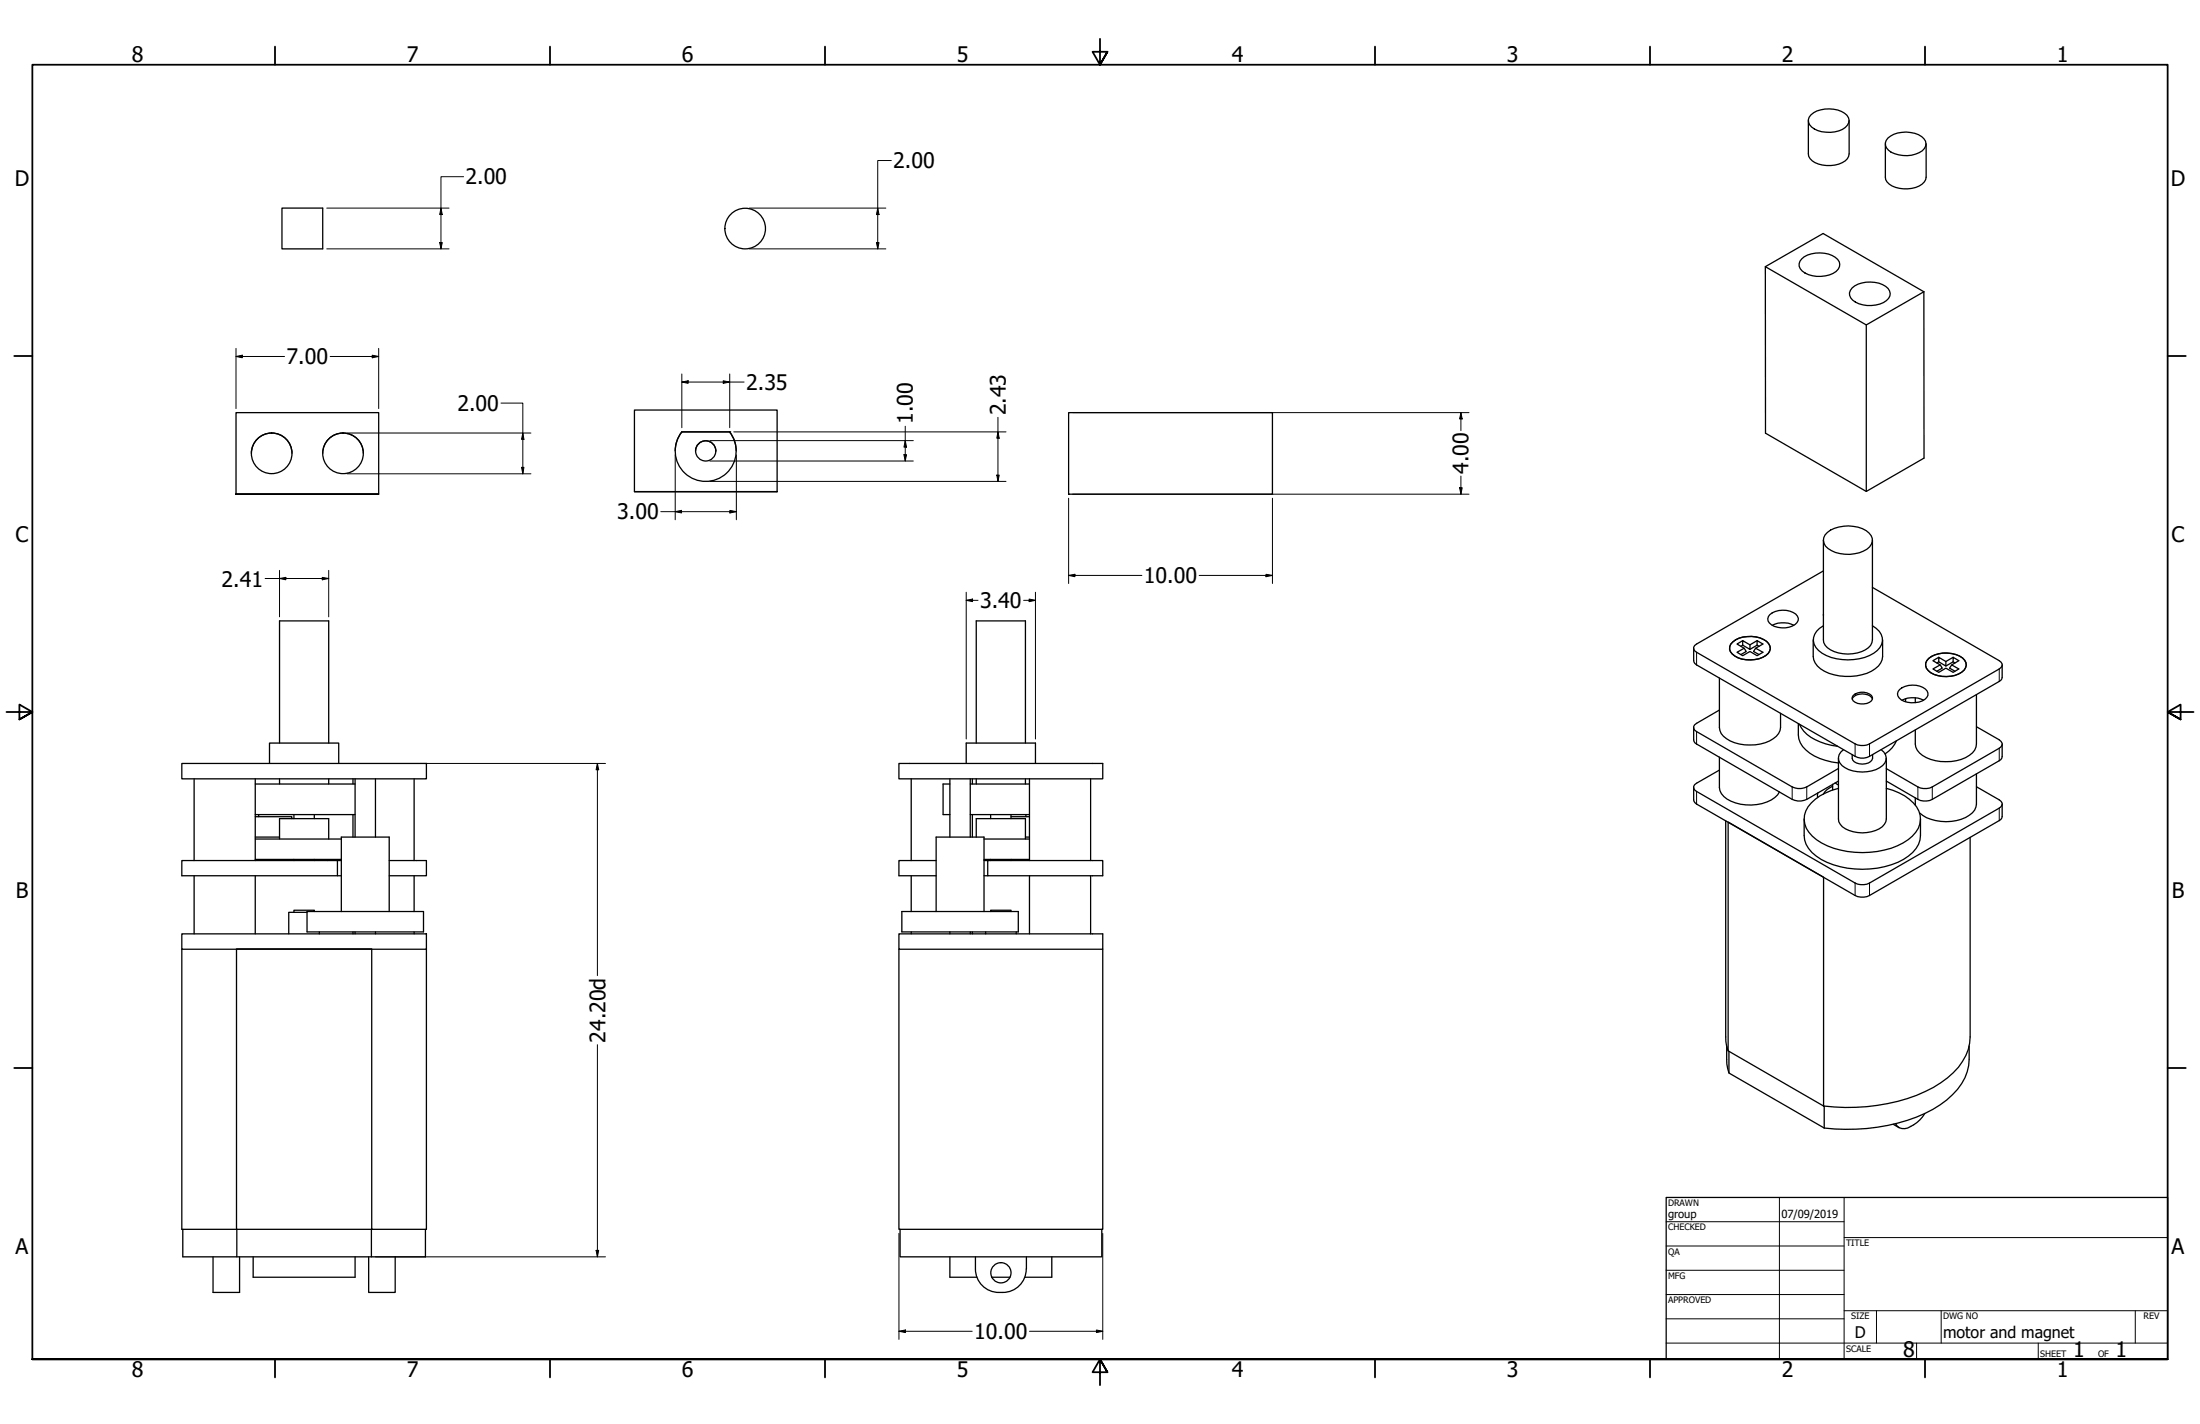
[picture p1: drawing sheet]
<svg xmlns="http://www.w3.org/2000/svg" width="864mm" height="559mm" viewBox="0 0 864 559" stroke-linecap="round" stroke-linejoin="round" font-family="sans-serif">
<!-- layer: Visible (ANSI) -->
<g fill="none" stroke="#000" stroke-width=".51">
<path d="M709.9 47.3v13.1a5.7 5.7 0 0 0 5.5 4.4 11 11 0 0 0 9.8-2.5l.7-1.9v-13.1M710.9 45.1a11.5 11.5 0 0 1 14.1 .2 3.5 3.5 0 0 1-1.8 5.5 12.4 12.4 0 0 1-12.1-1 3.1 3.1 0 0 1-.2-4.7zM740.1 56.5v13a5.7 5.7 0 0 0 5.5 4.4 9.4 9.4 0 0 0 10.3-3.4l.2-14M741.1 54.2a11.3 11.3 0 0 1 14.1 .2 3.4 3.4 0 0 1-1.8 5.5 12.1 12.1 0 0 1-12.1-1 3.1 3.1 0 0 1-.2-4.7zM110.7 81.7h16v16h-16zM693 104.6l22.6-13 39.6 22.9 .1 65.3-22.7 13-39.6-22.8zM693 104.6l39.6 22.9 22.6-13M707.3 101.6a11.4 11.4 0 0 1 14.1 .2 3.4 3.4 0 0 1-1.9 5.5 11.9 11.9 0 0 1-12-.9 3 3 0 0 1-.2-4.8zM727 113a11.5 11.5 0 0 1 14.2 .2 3.1 3.1 0 0 1-.7 4.8 11.8 11.8 0 0 1-13.2-.2 3.1 3.1 0 0 1-.3-4.8zM732.6 127.5v65.3M98.7 177.9a8 8 0 0 1 7.9-8 8 8 0 0 1 8 8M126.7 177.9a8 8 0 0 1 8-8 8 8 0 0 1 7.9 8"/>
<path d="M249 160.9h56.1v32.1l-56.1-.1zM267.6 169.5a12 12 0 0 0 1.3 16.2 12 12 0 0 0 16.3 0 12 12 0 0 0 1.2-16.2 12 12 0 0 1 2.6 7.4M267.6 169.5a12 12 0 0 0-2.6 7.4M267.7 169.5h18.7zM273.1 176.9a4 4 0 0 1 3.9-3.9 4 4 0 0 1 4 3.9M419.5 161.9h80v32h-80zM92.6 193.9v-32h56.1v32h-56.1h56.1M249 192.9l56.1 .1M715.8 212v39.1a6.4 6.4 0 0 0 5.9 5.1 13.1 13.1 0 0 0 12.6-3l.7-2.1v-39.1M717.4 208.9a13.8 13.8 0 0 1 16.3 .3 3.8 3.8 0 0 1-.8 6.3 14 14 0 0 1-16.3-1.2 3.7 3.7 0 0 1 .8-5.4zM715.8 224l-49.8 28.7a1.7 1.7 0 0 0-1.2 1.6 1.7 1.7 0 0 0 1.2 1.7l62.2 35.9a6.3 6.3 0 0 0 5.7 0l50.9-29.4a1.7 1.7 0 0 0 1.2-1.6 1.7 1.7 0 0 0-1.2-1.6l-49.8-28.8M664.8 254.4v4.9l.6 1.1 .6 .5 62.2 35.9a5.8 5.8 0 0 0 5.7 0l50.9-29.4 .6-.4 .5-1.2v-4.9"/>
<path d="M680.2 251.9a11.1 11.1 0 0 1 14 .6 3.5 3.5 0 0 1-2.2 5.4 11.7 11.7 0 0 1-12-1.3 2.95 2.95 0 0 1 .2-4.7zM684.1 251.4l-2.2 1.3 2.8 1.7 .8 1.3-2.1 1.2M684.7 254.4l-2.8 1.6 2.2 1.3 2.8-1.6 2.8 1.6 2.3-1.3-2.8-1.6-.9 1.3 2.2 1.2M686.9 253l-2.8-1.6v1.8l-.7 .4M689.2 254.4l2.8-1.7-2.3-1.3v1.8l-2.8 1.6M689.7 251.4l-2.8 1.6v1.8l-2.8-1.6M689.7 253.2l.8 .4M694.8 241.2a8.3 8.3 0 0 1 10.7 .5 2.31 2.31 0 0 1-.8 3.3 8.7 8.7 0 0 1-10.1-.5 2.24 2.24 0 0 1 .2-3.3zM695.7 245.4a9.6 9.6 0 0 1 8.5 0M711.8 251.1v6.5a8.1 8.1 0 0 0 6.1 6.6 21.3 21.3 0 0 0 18.2-1.8 6.3 6.3 0 0 0 2.9-4.8v-6.5M715.8 245.6a5.8 5.8 0 0 0-2.9 8.5 16.7 16.7 0 0 0 14.7 4.7 14.4 14.4 0 0 0 10.3-4.7 5.3 5.3 0 0 0-1.4-7.5l-1.5-1M757.1 258.4a11.8 11.8 0 0 1 13.3-.2 3.2 3.2 0 0 1-.3 5.6 11.7 11.7 0 0 1-13.2-.7 3.1 3.1 0 0 1 .2-4.7z"/>
<path d="M761 257.9l-2.2 1.4 2.8 1.6 .8 1.3-2.1 1.2M763.8 259.6l-2.8-1.7v1.8l-.7 .5M766.7 257.9l-2.9 1.7v1.8l-2.8-1.7M766.7 259.7l.7 .5M674.9 278.6l-8.9 5.2a1.7 1.7 0 0 0-1.2 1.7 1.7 1.7 0 0 0 1.2 1.6l37.5 21.7a6.5 6.5 0 0 0 5.7 0l12.5-7.2M674.9 266.1v19.3a7.3 7.3 0 0 0 6 6.1 17.7 17.7 0 0 0 16.4-2.6l1.5-2.3 .1-6.7M727.1 274.3a5 5 0 0 1 7.9 0M727.5 272.9a5.2 5.2 0 0 1 7.5 .7 2.29 2.29 0 0 1-2.1 2.4 4.8 4.8 0 0 1-5.8-1.7zM745.7 270.6a8.3 8.3 0 0 1 10.8 .5 2.31 2.31 0 0 1-.9 3.3 8.6 8.6 0 0 1-10.1-.5 2.24 2.24 0 0 1 .2-3.3zM746.6 274.8a9.6 9.6 0 0 1 8.5 0M748.1 274.1l-.1 1.2M751.8 273.8v1.9"/>
<path d="M761.6 260.9l-2.8 1.6 2.2 1.3 2.8-1.6 2.9 1.6 2.2-1.3-2.8-1.6-.8 1.3 2.1 1.2M766.1 260.9l2.8-1.6-2.2-1.4v1.8l-2.9 1.7M775.8 272.6v19.4a7.3 7.3 0 0 1-5.9 6 17.7 17.7 0 0 1-16.4-2.5l-1.5-2.3-.2-6.8M71.4 299.6h96v6h-96zM105.8 299.6v-8h27.2v8M109.7 291.6v-48h19.3v48M352.9 299.6h80v6h-80zM379.3 299.6v-8h27.2v8M383.2 291.6v-48h19.3v48M664.8 285.4v4.9l.6 1.2 38.1 22.2a6.5 6.5 0 0 0 5.7 0l12.5-7.2M674.9 297.1v11.9a7.6 7.6 0 0 0 6.4 6.1 17.9 17.9 0 0 0 15.4-2.1l1.8-2.2M705.9 284a10.5 10.5 0 0 0 3 10.3 22.3 22.3 0 0 0 12.8 5.1"/>
<path d="M706.4 284.2a13.3 13.3 0 0 0 8.1 6.9l2.2 .8 4.6 1M721.7 297.6v23.8a5.1 5.1 0 0 0 4.1 4.5 14.3 14.3 0 0 0 13.1-1.5l1.4-1.9 .2-1.1v-23.8M723.6 294.2a3.9 3.9 0 0 0-1.9 3.7 3.9 3.9 0 0 0 2.5 3.3 14.1 14.1 0 0 0 14.8-.8 3.7 3.7 0 0 0-.6-6.2M727.1 296.2a2.74 2.74 0 0 0 2.7 3.5 4.2 4.2 0 0 0 5.3-2.1v-1.4M744.4 290.8a11.3 11.3 0 0 1-4.4 5M775.8 285.2l9 5.1a1.75 1.75 0 0 1 1.2 1.7 1.75 1.75 0 0 1-1.2 1.6l-26.3 15.2a6.3 6.3 0 0 1-5.6 0l-12.4-7.2M785.9 292v4.9l-.5 1.2-26.9 15.6a6.3 6.3 0 0 1-5.6 0l-12.4-7.2M76.2 305.6v32.1M100.2 305.6v32.1M100.2 319.7h39.2M100.2 307.7h39.2M101.5 319.7v.8"/>
<path d="M109.7 305.6v2.1M115.4 319.7v1.5M123.4 319.7v1.5M129 305.6v2.1M138.6 305.6v2.1M138.6 319.7v8.8M139.4 305.6v22.9M147.4 305.6v22.9M162.6 305.6v32.1M357.7 305.6v32.1M372.9 307.7h-2.7v12h2.7M372.9 305.6v22.9"/>
<path d="M380.9 319.7h23.2M380.9 307.7h23.2M380.9 305.6v22.9M381.7 305.6v2.1M381.7 319.7v8.8M383.2 305.6v2.1M388.9 319.7v1.5M396.9 319.7v1.5M402.5 305.6v2.1M402.7 319.7v.8M404.1 305.6v32.1M428.1 305.6v32.1"/>
<path d="M664.8 309v4.9l.6 1.1 .6 .5 62.2 35.9a6.3 6.3 0 0 0 5.7 0l50.9-29.4 .6-.4 .5-1.2v-4.9M674.9 302.2l-8.9 5.1a1.7 1.7 0 0 0-1.2 1.7 1.7 1.7 0 0 0 1.2 1.6l62.2 35.9a6.3 6.3 0 0 0 5.7 0l50.9-29.4a1.7 1.7 0 0 0 1.2-1.6 1.7 1.7 0 0 0-1.2-1.6l-9-5.2M713.5 311.1v1.9M719.4 308.5a7 7 0 0 0-3.6 3.1M719.4 307.8v2.2M720.4 307.2l1.3 .8M721.7 309.4a18.5 18.5 0 0 0-12.8 8.9 9.2 9.2 0 0 0 4.1 11.2 34.8 34.8 0 0 0 29.4 3.4 18 18 0 0 0 10.6-7.9 8.9 8.9 0 0 0-3.5-11.4 23.5 23.5 0 0 0-9-4.2M751.8 313.1l.1 2.9M775.8 303.7v11.8a7.3 7.3 0 0 1-5.9 6 18.5 18.5 0 0 1-15.1-1.5l-1.2-1M100.2 320.5h14.4v.7M100.2 328.5h9.5M100.2 337.2h33.8"/>
<path d="M100.2 329.2h33.8M109.7 329.2v-8h19.3v8M115.4 337.2v.5M123.4 337.2v.5M132.5 337.7h1.5M152.8 337.7h14.6v6h-14.6M367.5 337.7h-14.6v6h14.6M383.2 328.5v-7.3h19.3v8M386.3 337.7h1.4M386.3 337.2h17.8M386.3 329.2h17.8M387.7 337.7h45.2v6h-45.2z"/>
<path d="M388.9 337.2v.5M396.9 320.5h7.2M396.9 337.2v.5M402.5 328.5h1.6M677.4 322.1v84.8l.4 3.7 .6 1.8M678.4 322.6l37.4 21.6v89.8l-37.4-21.6zM708.2 321.4v6.5a11.5 11.5 0 0 0 6.7 9.3 35.6 35.6 0 0 0 32.3 0 11.5 11.5 0 0 0 6.7-9.3v-6.5M773.4 328.6v78.3a20.6 20.6 0 0 1-8.9 16.1 56.5 56.5 0 0 1-27.6 10.8 80.9 80.9 0 0 1-21.1 .2M76.2 343.7v22.8M100.2 343.7v22.8M120.5 358h-7.2v8.5M120.5 357.7h45.7v8h-45.7z"/>
<path d="M123.4 357.7v-.5h-8v.8M132.5 343.7v-6h-61.1v6h62.6M134 357.7v-29.2h18.8v29.2M162.6 343.7v14M354 357.7h45.7v8h-45.7zM357.7 343.7v14M367.5 357.7v-29.2h18.8v29.2M386.3 343.7h1.4M388.9 357.7v-.5h8v.5M404.1 343.7v22.8M428.1 343.7v22.8M71.4 366.5h96v6h-96z"/>
<path d="M71.4 372.5v109.9h21.4M125.3 365.7v.8M138.6 365.7v.8M139.4 365.7v.8M147.4 365.7v.8M162.6 365.7v.8M167.4 372.5v109.9h-21.5v-110h-53.1v110h53.1M352.9 366.5h80v6h-80zM352.9 372.5v109.9h80v-109.9M357.7 365.7v.8M372.9 365.7v.8M380.9 365.7v.8"/>
<path d="M381.7 365.7v.8M386.9 365.7v.8M398.9 365.7v.8M677.8 410.5a24.5 24.5 0 0 0 .9 10.6M678.7 412.6v8.5l37.4 21.6M773 410.5a22.2 22.2 0 0 1-2.9 14.7 39 39 0 0 1-21.5 14.5 78.5 78.5 0 0 1-32.5 3M716.1 434.1v8.6M755.6 436.9a13 13 0 0 1-8 6 3.4 3.4 0 0 1-3.5-2M743.2 441.2l2.3 1.3M71.8 482.4v10.8h21.2v-10.8M83.6 493.2v14h10.4v-14M93 493.2h52.8"/>
<path d="M99.4 493.2v8h40v-8M144.7 493.2v14h10.4v-14M145.8 482.4v10.8h21.2v-10.8M353.3 482.4v10.8h79.2v-10.8M372.9 493.2v8h10.6M382.9 493.2v4.8M382.9 498a9.2 9.2 0 0 0 9.2 9.2M402.8 498a9.2 9.2 0 0 1-9.1 9.2M402.9 493.2v4.8M412.9 493.2v8h-10.6M389.3 501.2h7.2M392.1 507.2h1.6"/>
<circle cx="292.5" cy="89.7" r="8"/>
<circle cx="106.6" cy="177.9" r="8"/>
<circle cx="134.7" cy="177.9" r="8"/>
<circle cx="277" cy="176.9" r="4"/>
<circle cx="392.9" cy="499.5" r="4"/>
</g>
<g fill="#000">
<circle cx="286.4" cy="169.5" r=".25"/>
<circle cx="92.6" cy="193.9" r=".25"/>
</g>
<!-- layer: Visible Narrow (ANSI) -->
<g fill="none" stroke="#000" stroke-width=".39">
<path d="M666 256v4.9M784.8 262.5v4.9M666 287.1v4.9M728.2 291.9v4.9M733.9 291.9v4.9M784.8 293.6v4.9M666 310.6v4.9M703.5 308.8v4.9M709.2 308.8v4.9M752.9 308.8v4.9M758.5 308.8v4.9M784.8 317.1v4.9"/>
<path d="M728.2 346.5v4.9M733.9 346.5v4.9"/>
</g>
<!-- layer: Border (ANSI) -->
<g fill="none" stroke="#000" stroke-width=".7">
<path d="M107.9 18.3v7.1M215.9 18.3v7.1M323.8 18.3v7.1M431.8 15.2v10.2l-2.9-5.1h5.8l-2.9 5.1 2.9-5.1M539.8 18.3v7.1M647.7 18.3v7.1M755.6 18.3v7.1M5.6 139.7h7.1M850.9 139.7h7.1M2.5 279.4h10.2l-5.1-2.9v5.8l5.1-2.9-5.1 2.9M861.1 279.4h-10.2l5.1-2.9v5.8l-5.1-2.9 5.1 2.9M5.6 419.1h7.1"/>
<path d="M850.9 419.1h7.1M12.7 533.4v-508h838.2v508h-838.2h838.2M107.9 533.4v7.1M215.9 533.4v7.1M323.8 533.4v7.1M434.7 538.5l-2.9-5.1 2.9 5.1h-5.8l2.9-5.1v10.2M539.8 533.4v7.1M647.7 533.4v7.1M755.6 533.4v7.1"/>
</g>
<!-- layer: Title (ANSI) -->
<g fill="none" stroke="#000" stroke-width=".39">
<path d="M654 479.4h69.9M698.5 469.9v63.5M723.9 469.9v63.5M654 488.9h69.9M654 498.5h69.9M723.9 485.6h127M654 508h69.9M654 517.5h69.9M723.9 514.3h127M736.6 514.3v12.7M762 514.3v12.7M838.2 514.3v12.7"/>
<path d="M654 527h196.9M752.3 527v6.4M800.1 527v6.4"/>
</g>
<path d="M654 469.9h196.9v63.5h-196.9z" fill="none" stroke="#000" stroke-width=".51"/>
<!-- layer: Dimension (ANSI) -->
<g fill="none" stroke="#000" stroke-width=".39">
<path d="M182 69.3h-8.9v28.4M349.9 63h-5.3v34.7M128.3 97.7h48M128.3 81.7h48M172.6 95.2h1l-.5 2.5zM173.1 81.7l.5 2.5h-1zM294.1 97.7h53.6M294.1 81.7h53.6M344 95.2h1.1l-.5 2.5zM344.6 81.7l.5 2.5h-1.1zM92.6 139.9l2.5-.5v1zM92.6 139.9h19.1"/>
<path d="M92.6 136.7v23.6M129.6 139.9h19.1M146.1 139.4l2.6 .5-2.6 .5zM148.7 136.7v23.6M196.7 158.2h8.5v27.7M267.7 149.9l2.4-.5v1zM267.7 149.9h24.4M267.7 146.7v21.1M283.9 149.4l2.5 .5-2.5 .5zM286.4 146.7v21.1M136.2 169.9h72.2M205.2 169.9l.5 2.5h-1z"/>
<path d="M265 178.5v25.5M278.6 172.9h79.9M288 169.5h106.9M289.1 178.5v25.5M354.8 178.4h1.1l-.6 2.5zM355.3 172.9l.6 2.6h-1.1zM355.3 167.3v13.6M391.7 169.5l.5 2.5h-.9zM391.7 163.8v25.1M421.1 161.9h155.5M573.5 161.9l.5 2.5h-1zM573.5 161.9v7.1"/>
<path d="M136.2 185.9h72.2M204.7 183.4h1l-.5 2.5zM278.6 180.9h79.9M278.6 188.9h116.3M391.3 186.4h.9l-.5 2.5zM419.5 195.5v33.5M421.1 193.9h155.5M499.5 195.5v33.5M573 191.4h1l-.5 2.5zM573.5 186.8v7.1M259.4 200.8h29.7M265 200.8l2.5-.5v1z"/>
<path d="M286.5 200.3l2.6 .5-2.6 .5zM104.1 227h24.9M109.7 227l2.5-.4v.9zM109.7 223.8v18.3M126.5 226.6l2.5 .4-2.5 .5zM129 223.8v18.3M379.3 235.6l2.5-.5v1zM379.3 235.6h4.6M379.3 232.4v57.6M401.8 235.6h4.7M404 235.1l2.5 .5-2.5 .5zM406.5 232.4v57.6"/>
<path d="M419.5 225.8l2.5-.4v.9zM419.5 225.8h28.7M470.7 225.8h28.8M497 225.4l2.5 .4-2.5 .5zM165 299.6h72.7M234.5 299.6l.5 2.5h-1zM234.5 299.6v83.2M234.5 410v83.2M147.4 493.2h90.3M234 490.7h1l-.5 2.5zM352.9 484v41.6M432.9 484v41.6"/>
<path d="M352.9 522.4l2.5-.5v1zM352.9 522.4h28.7M404.1 522.4h28.8M430.4 521.9l2.5 .5-2.5 .5z"/>
</g>
<g fill="#000">
<path d="M172.6 95.2h1l-.5 2.5z" fill-rule="evenodd"/>
<path d="M173.1 81.7l.5 2.5h-1z" fill-rule="evenodd"/>
<path d="M344 95.2h1.1l-.5 2.5z" fill-rule="evenodd"/>
<path d="M344.6 81.7l.5 2.5h-1.1z" fill-rule="evenodd"/>
<path d="M92.6 139.9l2.5-.5v1z" fill-rule="evenodd"/>
<path d="M146.1 139.4l2.6 .5-2.6 .5z" fill-rule="evenodd"/>
<path d="M267.7 149.9l2.4-.5v1z" fill-rule="evenodd"/>
<path d="M283.9 149.4l2.5 .5-2.5 .5z" fill-rule="evenodd"/>
<path d="M205.2 169.9l.5 2.5h-1z" fill-rule="evenodd"/>
<path d="M354.8 178.4h1.1l-.6 2.5z" fill-rule="evenodd"/>
<path d="M355.3 172.9l.6 2.6h-1.1z" fill-rule="evenodd"/>
<path d="M391.7 169.5l.5 2.5h-.9z" fill-rule="evenodd"/>
<path d="M573.5 161.9l.5 2.5h-1z" fill-rule="evenodd"/>
<path d="M204.7 183.4h1l-.5 2.5z" fill-rule="evenodd"/>
<path d="M391.3 186.4h.9l-.5 2.5z" fill-rule="evenodd"/>
<path d="M573 191.4h1l-.5 2.5z" fill-rule="evenodd"/>
<path d="M265 200.8l2.5-.5v1z" fill-rule="evenodd"/>
<path d="M286.5 200.3l2.6 .5-2.6 .5z" fill-rule="evenodd"/>
<path d="M109.7 227l2.5-.4v.9z" fill-rule="evenodd"/>
<path d="M126.5 226.6l2.5 .4-2.5 .5z" fill-rule="evenodd"/>
<path d="M379.3 235.6l2.5-.5v1z" fill-rule="evenodd"/>
<path d="M404 235.1l2.5 .5-2.5 .5z" fill-rule="evenodd"/>
<path d="M419.5 225.8l2.5-.4v.9z" fill-rule="evenodd"/>
<path d="M497 225.4l2.5 .4-2.5 .5z" fill-rule="evenodd"/>
<path d="M234.5 299.6l.5 2.5h-1z" fill-rule="evenodd"/>
<path d="M234 490.7h1l-.5 2.5z" fill-rule="evenodd"/>
<path d="M352.9 522.4l2.5-.5v1z" fill-rule="evenodd"/>
<path d="M430.4 521.9l2.5 .5-2.5 .5z" fill-rule="evenodd"/>
</g>
<g font-size="8.4">
<text x="51.7" y="24.4">8</text>
<text x="159.6" y="24.4">7</text>
<text x="267.6" y="24.4">6</text>
<text x="375.5" y="24.4">5</text>
<text x="483.5" y="24.4">4</text>
<text x="591.4" y="24.4">3</text>
<text x="699.4" y="24.4">2</text>
<text x="807.3" y="24.4">1</text>
<text x="350.6" y="66">2.00</text>
<text x="5.8" y="72.9">D</text>
<text x="182.8" y="72.4">2.00</text>
<text x="852.1" y="72.9">D</text>
<text x="112.5" y="142.9">7.00</text>
<text x="292.9" y="153">2.35</text>
<text x="179.6" y="161.2">2.00</text>
<text x="358.4" y="166.4" transform="rotate(-90 358.4 166.4)">1.00</text>
<text x="394.8" y="163" transform="rotate(-90 394.8 163)">2.43</text>
<text x="576.5" y="186.1" transform="rotate(-90 576.5 186.1)">4.00</text>
<text x="242.3" y="203.8">3.00</text>
<text x="6.1" y="212.6">C</text>
<text x="852.4" y="212.6">C</text>
<text x="87" y="230.2">2.41</text>
<text x="449.1" y="228.9">10.00</text>
<text x="384.7" y="238.6">3.40</text>
<text x="6.2" y="352.3">B</text>
<text x="852.5" y="352.3">B</text>
<text x="237.7" y="409.1" transform="rotate(-90 237.7 409.1)">24.20d</text>
<text x="6.1" y="492">A</text>
<text x="852.4" y="492">A</text>
<text x="382.5" y="525.5">10.00</text>
<text x="747" y="532.5">8</text>
<text x="813.8" y="532.6">1</text>
<text x="830.5" y="532.6">1</text>
<text x="51.7" y="540.5">8</text>
<text x="159.6" y="540.5">7</text>
<text x="267.6" y="540.5">6</text>
<text x="375.5" y="540.5">5</text>
<text x="483.5" y="540.5">4</text>
<text x="591.4" y="540.5">3</text>
<text x="699.4" y="540.5">2</text>
<text x="807.3" y="540.5">1</text>
</g>
<g font-size="6.3">
<text x="728.1" y="524.9">D</text>
<text x="762.8" y="525">motor and magnet</text>
</g>
<g font-size="4.4">
<text x="654.8" y="477.8">group</text>
<text x="699.3" y="478">07/09/2019</text>
</g>
<g font-size="3.5">
<text x="654.8" y="473.2">DRAWN</text>
<text x="654.8" y="482.8">CHECKED</text>
<text x="724.7" y="488.9">TITLE</text>
<text x="654.8" y="492.3">QA</text>
<text x="654.8" y="501.8">MFG</text>
<text x="654.8" y="511.4">APPROVED</text>
<text x="726.7" y="517.7">SIZE</text>
<text x="762.8" y="517.7">DWG NO</text>
<text x="841.4" y="517.7">REV</text>
<text x="724.7" y="530.4">SCALE</text>
<text x="800.9" y="532.6">SHEET</text>
<text x="823.6" y="532.6">OF</text>
</g>
</svg>
